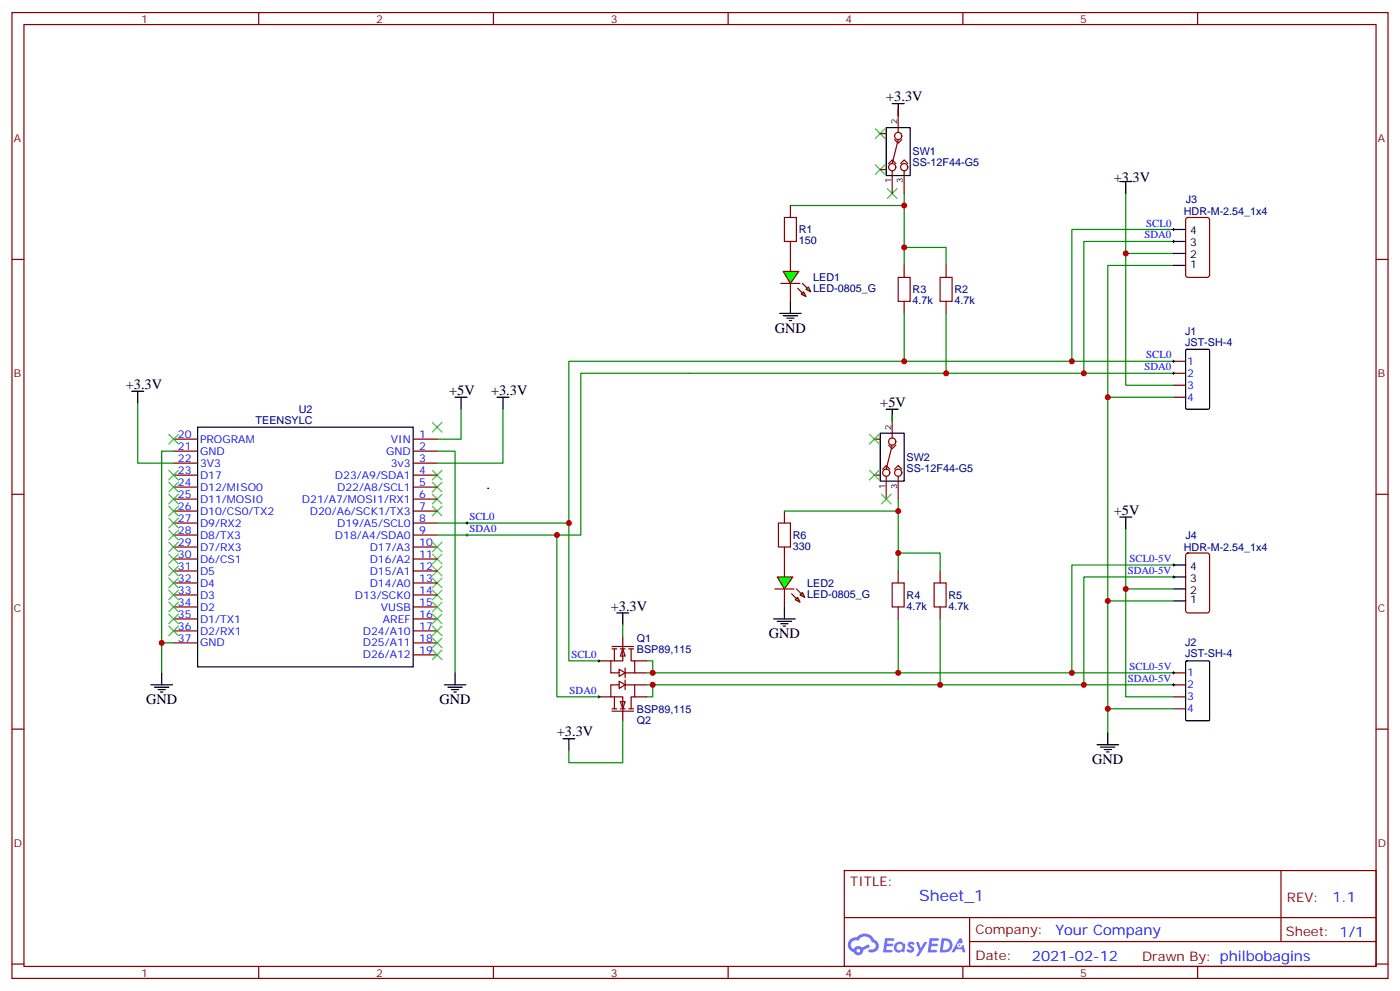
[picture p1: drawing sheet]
<svg xmlns="http://www.w3.org/2000/svg" width="412mm" height="292mm" viewBox="0 0 412 292" stroke-linecap="round" stroke-linejoin="round" font-family="sans-serif">
<g fill="none" stroke="#870000" stroke-width=".35">
<path d="M3.5 3.7h405.4v284.3h-405.4zM7.1 7.2h398.2v277.3h-398.2zM76.2 3.7v3.5M145.3 3.7v3.5M214.5 3.7v3.5M283.6 3.7v3.5M352.8 3.7v3.5M3.5 76.4h3.6M405.3 76.4h3.6M3.5 145.5h3.6M405.3 145.5h3.6M3.5 214.7h3.6"/>
<path d="M405.3 214.7h3.6M248.7 256.3h156.6v28.2h-156.6zM377.3 256.3v20.9M248.7 270.1h156.5M285.6 277.2h119.6M285.6 270.1v14.2M3.5 283.8h3.6M76.2 284.5v3.5M145.3 284.5v3.5M214.5 284.5v3.5M283.6 284.5v3.5M352.8 284.5v3.5"/>
<path d="M405.3 283.8h3.6"/>
</g>
<g fill="#5487ff">
<path d="M267.7 277.5a1.22 1.22 0 0 1 1.7 .2l-.4 .6a.47 .47 0 0 0-.3-.4 .47 .47 0 0 0-.5 .2l.1 .2a1.14 1.14 0 0 1 .8 1.8 1.14 1.14 0 0 1-1.9 0l-.2-.2 .5-.6 .7 .5a.29 .29 0 0 0 .3-.3 .29 .29 0 0 0-.2-.3 1.04 1.04 0 0 1-.6-1.7z"/>
<path d="M260.7 276.2h2.4l.3 .2-.2 .5-1.8 .1-.1 .8h1.5l.3 .4-.3 .4h-1.6l-.2 1.1h1.7l.2 .3-.2 .3-2.6 .1z"/>
<path d="M273.8 276.2h2.4l.3 .2-.1 .5-1.8 .1-.2 .8h1.6l.3 .4-.4 .4-1.6-.1-.1 1.1 1.7 .1 .2 .3-.2 .3-2.6 .1z"/>
<path d="M282.6 276.2h.7l.3 1.3-.6 .3a.69 .69 0 0 0-1 .3 .69 .69 0 0 0 .4 .9 .69 .69 0 0 0 .9-.6l.5-.2 .6 2.2h-.8l-.2-.9h-1.8l-.5 .9h-.8z"/>
<path d="M269.8 277.3h.8l.6 1.8 1.1-1.8h.9l-2.6 4.2h-.8l.9-1.5z"/>
<path d="M277.4 276.2l-.6 4.2h1.3a2.11 2.11 0 0 0 2.5-2.1 2.11 2.11 0 0 0-2.5-2.1zM278.1 277a1.39 1.39 0 0 1 1.7 1.4 1.39 1.39 0 0 1-1.8 1.2h-.3z"/>
<path d="M263.7 277.8a1.54 1.54 0 0 0-.1 2.2 1.54 1.54 0 0 0 2.2 .1l.6 .3 .3-2.3-.2-.3h-.4a1.49 1.49 0 0 0-2.4 0zM264 278.8a.94 .94 0 0 1 1.8 0 .94 .94 0 0 1-1.8 0z"/>
<path d="M250.4 276.6a2.18 2.18 0 0 0 1.1 3.7 1.44 1.44 0 0 0 1.6 .9 1.44 1.44 0 0 0 1.2-1.4l2-1.1-.5-.7-1.9 1a1.47 1.47 0 0 0-2.4 .4 1.39 1.39 0 0 1-.7-1.9 1.39 1.39 0 0 1 2-.5 2.12 2.12 0 0 1 2.2-1.3 2.12 2.12 0 0 1 1.9 1.7 1.14 1.14 0 0 1 1.1 1.4 1.14 1.14 0 0 1-1.7 .7 .43 .43 0 0 0-.5 .4 .43 .43 0 0 0 .4 .5 1.98 1.98 0 0 0 2.5-1.2 1.98 1.98 0 0 0-1.2-2.6 3.1 3.1 0 0 0-5.3-.6l-.9 .1zM252.3 279.9a.55 .55 0 0 1 1.1 0 .55 .55 0 0 1-1.1 0z"/>
<circle cx="282.6" cy="278.3" r=".26"/>
</g>
<g fill="none" stroke="#000" stroke-width=".35">
<path d="M134.1 116.9h3.5M135.8 116.9v3.6M349.3 103l.3-.2h6.4l.3 .2v17.1l-.2 .3-6.5 .1-.3-.2zM259.3 127.5h7v14.1h-7zM261.1 120.5h3.5M262.8 120.5v3.5M329.8 152.2h3.6M331.6 152.2v3.6M349.3 194.7l.3-.1h6.4l.3 .1v17.1l-.2 .3-6.5 .1-.3-.2zM323.1 219.3h6.4M324.2 220h4.2M326.3 215.7v3.6"/>
<path d="M325.3 220.7h2.1M326 221.4h.7"/>
</g>
<g fill="none" stroke="#870000" stroke-width=".35">
<path d="M345.7 106.4h3.5M345.7 109.9h3.5M345.7 113.4h3.5M345.7 116.9h3.5M257.5 129.3h1.8M257.5 139.9h1.8M260 138.1l1.1-1 1 1M261.8 131.1l1 1 1.1-1M262.8 131.1l-1.7 7M262.8 122.2v6.7M263.5 138.1l1.1-1 1 1M231.1 150.5v3.5"/>
<path d="M261.1 140.2v6.7M264.6 140.2v6.7M231.1 161v8.9M231.1 173.4v5.3M264.6 168.1v3.5M264.6 178.7v3.5M276.9 168.1v3.5M276.9 178.7v3.5M345.7 198.1h3.5M345.7 201.6h3.5M345.7 205.1h3.5M345.7 208.7h3.5"/>
<circle cx="261.1" cy="139.2" r="1.06"/>
<circle cx="262.8" cy="130" r="1.06"/>
<circle cx="264.6" cy="139.2" r="1.06"/>
</g>
<path d="M137.2 157.5h.7M137.2 154h.7M137.6 153.6v.7M137.6 157.2v.7" fill="none" stroke="#000" stroke-width=".29"/>
<path d="M331.6 74.6v38.8h14.1M345.7 106.4h-178.1v47.6h-38.8M345.7 109.9h-174.6v47.6h-42.3M345.7 116.9h-19.4v91.8M264.6 146.9v21.2M331.6 155.8v49.3h14.1M345.7 208.7h-19.4v7" fill="none" stroke="#008700" stroke-width=".35"/>
<circle cx="143.6" cy="143.8" r=".18" fill="#000"/>
<g fill="none" stroke="#3c3" stroke-width=".35">
<path d="M127.4 138.5l2.8 2.8M127.4 124.4l2.8 2.8M130.2 138.5l-2.8 2.8M130.2 124.4l-2.8 2.8M256.1 127.9l2.8 2.8M256.1 138.5l2.8 2.8M258.9 127.9l-2.8 2.8M258.9 138.5l-2.8 2.8M127.4 142l2.8 2.8M127.4 145.5l2.8 2.8M127.4 149l2.8 2.9M130.2 142l-2.8 2.8"/>
<path d="M130.2 145.5l-2.8 2.8M130.2 149l-2.8 2.9M259.6 145.5l2.9 2.8M262.5 145.5l-2.9 2.8M127.4 163.2l2.8 2.8M127.4 166.7l2.8 2.8M127.4 170.2l2.8 2.8M127.4 173.7l2.8 2.9M130.2 163.2l-2.8 2.8M130.2 166.7l-2.8 2.8M130.2 170.2l-2.8 2.8M130.2 173.7l-2.8 2.9"/>
</g>
<path d="M229.3 154h3.5v7h-3.5zM262.8 171.6h3.5v7.1h-3.5zM275.2 171.6h3.5v7.1h-3.5z" fill="none" stroke="#a10000" stroke-width=".35"/>
<g fill="#0f0" stroke="#870000" stroke-width=".35">
<path d="M234.2 176.6l.7-.7 .8 1.4z"/>
<path d="M235.7 175.2l.7-.8 .7 1.5z"/>
</g>
<g fill="#870000" stroke="#870000" stroke-width=".35">
<path d="M233.2 174.8l1.4 1.4z"/>
<path d="M234.6 173.4l1.4 1.4z"/>
</g>
<path d="M228.2 173.4h5.7z" fill="#f00" stroke="#870000" stroke-width=".35"/>
<path d="M229 169.9h4.5l-2.4 3.5z" fill="#0f0" stroke="#870000" stroke-width=".35"/>
<g fill="none" stroke="#008700" stroke-width=".35">
<path d="M264.6 32.3v1.7M331.6 57v17.6h14.1M232.8 60.5h33.5M266.3 72.8h12.4v5.3M345.7 78.1h-19.4v38.8M345.7 71.1h-26.4v38.8M345.7 67.6h-30v38.8M262.8 122.2v1.8M231.1 150.5h33.5M264.6 162.8h12.3v5.3M326.3 176.9h19.4M331.6 173.4h14.1"/>
<path d="M345.7 169.9h-26.4v31.7M345.7 166.3h-30v31.8M190.5 194.6h1.8v3.5h72.3M264.6 182.2v15.9h81.1M276.9 182.2v19.4M345.7 201.6h-153.4v3.5h-1.8"/>
</g>
<g fill="none" stroke="#000" stroke-width=".35">
<path d="M329.8 53.4h3.6M331.6 53.4v3.6M345.7 78.1h3.5M345.7 74.6h3.5M345.7 71.1h3.5M345.7 67.6h3.5M229.7 92.3h6.3M230.7 93h4.2M231.8 93.7h2.1M232.5 94.4h.7M232.8 88.7v3.6M231.1 178.7v3.5"/>
<path d="M345.7 176.9h3.5M345.7 173.4h3.5M345.7 169.9h3.5M345.7 166.3h3.5M227.9 182.2h6.3M229 182.9h4.2M230 183.6h2.1M230.7 184.3h.7"/>
</g>
<path d="M232.8 74.6v5.3M349.5 64.2l.5-.2h5.6l.7 .5v16.5l-.5 .6-5.8 .1-.7-.5-.1-16.5zM232.8 83.4v5.3M349.5 163l.5-.2h5.6l.7 .4v16.5l-.5 .7h-5.8l-.7-.4-.1-16.5z" fill="none" stroke="#870000" stroke-width=".35"/>
<g fill="#0f0" stroke="#870000" stroke-width=".35">
<path d="M236 86.6l.7-.7 .7 1.4z"/>
<path d="M237.4 85.2l.7-.7 .7 1.4z"/>
</g>
<g fill="#870000" stroke="#870000" stroke-width=".35">
<path d="M234.9 84.8l1.5 1.5z"/>
<path d="M236.4 83.4l1.4 1.4z"/>
</g>
<path d="M230 83.4h5.7z" fill="#f00" stroke="#870000" stroke-width=".35"/>
<path d="M230.7 79.9h4.6l-2.5 3.5z" fill="#0f0" stroke="#870000" stroke-width=".35"/>
<path d="M231.1 64h3.5v7.1h-3.5zM264.6 81.7h3.5v7h-3.5zM276.9 81.7h3.6v7h-3.6z" fill="none" stroke="#a10000" stroke-width=".35"/>
<g fill="none" stroke="#870000" stroke-width=".35">
<path d="M259.3 39.3h1.8M264.6 32.3v6.7M259.3 49.9h1.8M261.8 48.2l1-1.1 1.1 1.1M262.8 50.3v6.7M263.5 41.1l1.1 1.1 1-1.1M264.6 41.1l-1.8 7.1M265.3 48.2l1-1.1 1.1 1.1M266.3 50.3v6.7M232.8 60.5v3.5M232.8 71.1v3.5M266.3 78.1v3.6"/>
<path d="M278.7 78.1v3.6M266.3 88.7v3.6M278.7 88.7v3.6M51.2 129.3h7M51.2 132.8h7M51.2 136.3h7M51.2 139.9h7M121.7 129.3h7.1M121.7 132.8h7.1M121.7 136.3h7.1M121.7 139.9h7.1M51.2 143.4h7"/>
<path d="M51.2 146.9h7M51.2 150.5h7M51.2 154h7M51.2 157.5h7M121.7 143.4h7.1M121.7 146.9h7.1M121.7 150.5h7.1M121.7 154h7.1M121.7 157.5h7.1M51.2 161h7M51.2 164.6h7M51.2 168.1h7"/>
<path d="M51.2 171.6h7M51.2 175.2h7M51.2 178.7h7M121.7 161h7.1M121.7 164.6h7.1M121.7 168.1h7.1M121.7 171.6h7.1M121.7 175.2h7.1M121.7 178.7h7.1M51.2 182.2h7M51.2 185.7h7M51.2 189.3h7"/>
<path d="M121.7 182.2h7.1M121.7 185.7h7.1M121.7 189.3h7.1M121.7 192.8h7.1"/>
<circle cx="262.8" cy="49.2" r="1.06"/>
<circle cx="264.6" cy="40" r="1.06"/>
<circle cx="266.3" cy="49.2" r="1.06"/>
</g>
<path d="M266.3 57v21.1M266.3 92.3v14.1M278.7 92.3v17.6" fill="none" stroke="#008700" stroke-width=".35"/>
<path d="M261.1 37.6h7v14.1h-7zM262.8 30.5h3.5M264.6 30.5v3.5M58.2 125.8h63.5v70.5h-63.5z" fill="none" stroke="#000" stroke-width=".35"/>
<path d="M257.9 37.9l2.8 2.8M260.7 37.9l-2.8 2.8M257.9 48.5l2.8 2.8M260.7 48.5l-2.8 2.8M261.4 55.6l2.8 2.8M264.2 55.6l-2.8 2.8" fill="none" stroke="#3c3" stroke-width=".35"/>
<g fill="none" stroke="#000" stroke-width=".29">
<path d="M345.4 67.6h.7M345.4 71.1h.7M345.7 67.2v.7M345.7 70.7v.7M345.4 109.9h.7M345.4 106.4h.7M345.7 106v.7M345.7 109.5v.7M345.4 169.9h.7M345.4 166.3h.7M345.7 166v.7M345.7 169.5v.7"/>
<path d="M345.4 198.1h.7M345.7 197.7v.7M345.4 201.6h.7M345.7 201.3v.7"/>
</g>
<g fill="#fff" stroke="#870000" stroke-width=".35">
<path d="M182.7 206.6h1.4l-.7 2.1z"/>
<path d="M182.4 200.6l1.7 1-1.7 1.1z"/>
</g>
<path d="M176.4 205.1h3.5M180.3 209.4h6.3M180.3 208.7h1.4M181 205.1v3.6M182.4 201.6h-2.5v3.5h3.5v7.1M182.7 208.7h1.4M184.1 201.6h2.9v3.5h-1.1v3.6M184.1 200.2v2.8M185.2 208.7h1.4M187 205.1h3.5M187 201.6h3.5" fill="none" stroke="#870000" stroke-width=".35"/>
<g fill="#fff" stroke="#870000" stroke-width=".35">
<path d="M183.4 191l.7 2.1h-1.4z"/>
<path d="M182.4 197l1.7 1.1-1.7 1z"/>
</g>
<path d="M176.4 194.6h3.5M180.3 190.3h6.3M180.3 191h1.4M181 191v3.6M182.7 191h1.4M183.4 187.5v7.1h-3.5v3.5h2.5M184.1 196.7v2.8M185.2 191h1.4M185.9 191v3.6h1.1v3.5h-2.9M187 194.6h3.5M187 198.1h3.5" fill="none" stroke="#870000" stroke-width=".35"/>
<path d="M40.6 118.7v17.6h10.6M51.2 132.8h-3.6v65.3M128.8 132.8h5.3v65.3M135.8 120.5v8.8h-7M148.2 120.5v15.8h-19.4M164 157.5v47.6h12.4M167.6 154v40.6h8.8M47.6 189.3h3.6M183.4 184v3.5M190.5 198.1h1.8M183.4 212.2v12.3h-15.8v-3.5M190.5 201.6h1.8" fill="none" stroke="#008700" stroke-width=".35"/>
<g fill="none" stroke="#000" stroke-width=".35">
<path d="M38.8 115.2h3.5M40.6 115.2v3.5M146.4 116.9h3.5M148.2 116.9v3.6M47.6 198.1v3.5M134.1 198.1v3.5M181.7 180.4h3.5M183.4 180.4v3.6M44.4 201.6h6.4M45.5 202.3h4.2M46.6 203h2.1M47.3 203.7h.7"/>
<path d="M130.9 201.6h6.3M131.9 202.3h4.3M133 203h2.1M133.7 203.7h.7M165.8 217.5h3.5M167.6 217.5v3.5"/>
</g>
<path d="M176 194.6h.7M176.4 194.2v.7M176 205.1h.7M176.4 204.8v.7" fill="none" stroke="#000" stroke-width=".29"/>
<g fill="none" stroke="#3c3" stroke-width=".35">
<path d="M49.7 138.5l2.9 2.8M49.7 127.9l2.9 2.8M52.6 138.5l-2.9 2.8M52.6 127.9l-2.9 2.8M49.7 159.6l2.9 2.9M49.7 156.1l2.9 2.8M49.7 152.6l2.9 2.8M49.7 149l2.9 2.9M49.7 145.5l2.9 2.8M49.7 142l2.9 2.8M52.6 159.6l-2.9 2.9M52.6 156.1l-2.9 2.8"/>
<path d="M52.6 152.6l-2.9 2.8M52.6 149l-2.9 2.9M52.6 145.5l-2.9 2.8M52.6 142l-2.9 2.8M127.4 159.6l2.8 2.9M130.2 159.6l-2.8 2.9M49.7 177.3l2.9 2.8M49.7 173.7l2.9 2.9M49.7 170.2l2.9 2.8M49.7 166.7l2.9 2.8M49.7 163.2l2.9 2.8M52.6 177.3l-2.9 2.8"/>
<path d="M52.6 173.7l-2.9 2.9M52.6 170.2l-2.9 2.8M52.6 166.7l-2.9 2.8M52.6 163.2l-2.9 2.8M127.4 177.3l2.8 2.8M130.2 177.3l-2.8 2.8M49.7 184.3l2.9 2.8M49.7 180.8l2.9 2.8M52.6 184.3l-2.9 2.8M52.6 180.8l-2.9 2.8M127.4 180.8l2.8 2.8M127.4 191.4l2.8 2.8"/>
<path d="M127.4 187.9l2.8 2.8M127.4 184.3l2.8 2.8M130.2 180.8l-2.8 2.8M130.2 191.4l-2.8 2.8M130.2 187.9l-2.8 2.8M130.2 184.3l-2.8 2.8"/>
</g>
<g fill="#c00">
<circle cx="326.3" cy="208.7" r=".88"/>
<circle cx="264.6" cy="162.8" r=".88"/>
<circle cx="264.6" cy="150.5" r=".88"/>
<circle cx="264.6" cy="198.1" r=".88"/>
<circle cx="276.9" cy="201.6" r=".88"/>
<circle cx="326.3" cy="116.9" r=".88"/>
<circle cx="331.6" cy="74.6" r=".88"/>
<circle cx="331.6" cy="173.4" r=".88"/>
<circle cx="326.3" cy="176.9" r=".88"/>
<circle cx="319.3" cy="201.6" r=".88"/>
<circle cx="315.7" cy="198.1" r=".88"/>
<circle cx="319.3" cy="109.9" r=".88"/>
<circle cx="315.7" cy="106.4" r=".88"/>
<circle cx="266.3" cy="60.5" r=".88"/>
<circle cx="266.3" cy="72.8" r=".88"/>
<circle cx="266.3" cy="106.4" r=".88"/>
<circle cx="278.7" cy="109.9" r=".88"/>
<circle cx="192.3" cy="198.1" r=".88"/>
<circle cx="192.3" cy="201.6" r=".88"/>
<circle cx="47.6" cy="189.3" r=".88"/>
<circle cx="167.6" cy="154" r=".88"/>
<circle cx="164" cy="157.5" r=".88"/>
</g>
<text font-size="4.6" fill="#00f" x="270.8" y="265.3">Sheet_1</text>
<g font-size="4.2">
<text x="261.1" y="29.8">+3.3V</text>
<text x="328.1" y="53.4">+3.3V</text>
<text x="228.2" y="97.9">GND</text>
<text x="37" y="114.5">+3.3V</text>
<text x="132.3" y="116.2">+5V</text>
<text x="144.6" y="116.2">+3.3V</text>
<text x="259.3" y="119.8">+5V</text>
<text x="328.1" y="151.5">+5V</text>
<text x="179.9" y="179.7">+3.3V</text>
<text x="226.5" y="187.9">GND</text>
<text x="43" y="207.3">GND</text>
<text x="129.5" y="207.3">GND</text>
<text x="164" y="216.8">+3.3V</text>
<text x="321.7" y="224.9">GND</text>
</g>
<g font-size="4.2" fill="#00f">
<text x="392.5" y="265.6">1.1</text>
<text x="310.9" y="275.1">Your Company</text>
<text x="304" y="282.9">2021-02-12</text>
</g>
<g font-size="3.9" fill="#800">
<text x="250.5" y="260.9">TITLE:</text>
<text x="379.1" y="265.6">REV:</text>
<text x="287.4" y="275.1">Company:</text>
<text x="378.7" y="275.7">Sheet: 1/1</text>
<text x="287.4" y="282.8">Date:</text>
<text x="336.4" y="282.8">Drawn By: philbobagins</text>
</g>
<g font-size="3.2" fill="#800">
<text x="41.6" y="6.7">1</text>
<text x="110.8" y="6.7">2</text>
<text x="179.9" y="6.7">3</text>
<text x="249.1" y="6.7">4</text>
<text x="318.2" y="6.7">5</text>
<text x="4.1" y="41.8">A</text>
<text x="405.9" y="41.8">A</text>
<text x="4.1" y="110.9">B</text>
<text x="405.9" y="110.9">B</text>
<text x="4.1" y="180.1">C</text>
<text x="405.9" y="180.1">C</text>
<text x="4.1" y="249.2">D</text>
<text x="405.9" y="249.2">D</text>
<text x="41.6" y="287.5">1</text>
<text x="110.8" y="287.5">2</text>
<text x="179.9" y="287.5">3</text>
<text x="249.1" y="287.5">4</text>
<text x="318.2" y="287.5">5</text>
</g>
<g font-size="3.2" fill="#000080">
<text x="268.8" y="45.8">SW1</text>
<text x="268.8" y="48.9">SS-12F44-G5</text>
<text x="349.3" y="59.9">J3</text>
<text x="348.7" y="63.4">HDR-M-2.54_1x4</text>
<text x="235.3" y="71.9">150</text>
<text x="235.3" y="68.7">R1</text>
<text x="239.5" y="82.8">LED1</text>
<text x="239.5" y="86">LED-0805_G</text>
<text x="268.8" y="89.5">4.7k</text>
<text x="268.8" y="86.3">R3</text>
<text x="281.2" y="89.5">4.7k</text>
<text x="281.2" y="86.3">R2</text>
<text x="349.1" y="101.8">JST-SH-4</text>
<text x="349.1" y="98.6">J1</text>
<text x="75.3" y="124.7">TEENSYLC</text>
<text x="88" y="121.5">U2</text>
<text x="267.1" y="135.7">SW2</text>
<text x="267.1" y="138.9">SS-12F44-G5</text>
<text x="233.5" y="161.8">330</text>
<text x="233.5" y="158.7">R6</text>
<text x="349.2" y="158.6">J4</text>
<text x="348.7" y="162.2">HDR-M-2.54_1x4</text>
<text x="237.8" y="172.8">LED2</text>
<text x="237.8" y="175.9">LED-0805_G</text>
<text x="267.1" y="179.5">4.7k</text>
<text x="267.1" y="176.3">R4</text>
<text x="279.4" y="179.5">4.7k</text>
<text x="279.4" y="176.3">R5</text>
<text x="187.6" y="188.9">Q1</text>
<text x="349.1" y="190.3">J2</text>
<text x="187.6" y="192.2">BSP89,115</text>
<text x="349.1" y="193.5">JST-SH-4</text>
<text x="187.6" y="209.8">BSP89,115</text>
<text x="187.6" y="213">Q2</text>
</g>
<g font-size="3.2" fill="#00f">
<text x="337.1" y="70.2">SDA0</text>
<text x="337.7" y="66.7">SCL0</text>
<text x="337.7" y="105.5">SCL0</text>
<text x="349.7" y="107.4">1</text>
<text x="337.1" y="109">SDA0</text>
<text x="349.7" y="110.9">2</text>
<text x="349.7" y="114.5">3</text>
<text x="349.7" y="118">4</text>
<text x="52.4" y="128.9">20</text>
<text x="58.9" y="130.4">PROGRAM</text>
<text x="115.1" y="130.4">VIN</text>
<text x="123.5" y="128.9">1</text>
<text x="52.4" y="132.5">21</text>
<text x="52.4" y="136">22</text>
<text x="58.9" y="133.9">GND</text>
<text x="58.9" y="137.4">3V3</text>
<text x="113.7" y="133.9">GND</text>
<text x="115.1" y="137.4">3v3</text>
<text x="123.5" y="132.5">2</text>
<text x="123.5" y="136">3</text>
<text x="52.4" y="139.5">23</text>
<text x="52.4" y="143.1">24</text>
<text x="58.9" y="140.9">D17</text>
<text x="98.7" y="140.9">D23/A9/SDA1</text>
<text x="123.5" y="139.5">4</text>
<text x="123.5" y="143.1">5</text>
<text x="52.4" y="146.6">25</text>
<text x="58.9" y="144.5">D12/MISO0</text>
<text x="58.9" y="148">D11/MOSI0</text>
<text x="88.9" y="148">D21/A7/MOSI1/RX1</text>
<text x="99.3" y="144.5">D22/A8/SCL1</text>
<text x="123.5" y="146.6">6</text>
<text x="52.4" y="150.1">26</text>
<text x="52.4" y="153.6">27</text>
<text x="58.9" y="151.5">D10/CS0/TX2</text>
<text x="58.9" y="155">D9/RX2</text>
<text x="91.3" y="151.5">D20/A6/SCK1/TX3</text>
<text x="99.3" y="155">D19/A5/SCL0</text>
<text x="123.5" y="150.1">7</text>
<text x="123.5" y="153.6">8</text>
<text x="138.3" y="153.1">SCL0</text>
<text x="52.4" y="157.2">28</text>
<text x="52.4" y="160.7">29</text>
<text x="58.9" y="158.6">D8/TX3</text>
<text x="98.7" y="158.6">D18/A4/SDA0</text>
<text x="123.5" y="157.2">9</text>
<text x="123.5" y="160.7">10</text>
<text x="138.3" y="156.6">SDA0</text>
<text x="52.4" y="164.2">30</text>
<text x="52.4" y="167.7">31</text>
<text x="58.9" y="162.1">D7/RX3</text>
<text x="58.9" y="165.6">D6/CS1</text>
<text x="108.9" y="162.1">D17/A3</text>
<text x="108.9" y="165.6">D16/A2</text>
<text x="123.5" y="164.2">11</text>
<text x="123.5" y="167.7">12</text>
<text x="332.7" y="165.5">SCL0-5V</text>
<text x="52.4" y="171.3">32</text>
<text x="58.9" y="169.2">D5</text>
<text x="58.9" y="172.7">D4</text>
<text x="108.9" y="169.2">D15/A1</text>
<text x="108.9" y="172.7">D14/A0</text>
<text x="123.5" y="171.3">13</text>
<text x="332.2" y="169">SDA0-5V</text>
<text x="52.4" y="174.8">33</text>
<text x="52.4" y="178.3">34</text>
<text x="58.9" y="176.2">D3</text>
<text x="58.9" y="179.7">D2</text>
<text x="104.5" y="176.2">D13/SCK0</text>
<text x="112.2" y="179.7">VUSB</text>
<text x="123.5" y="174.8">14</text>
<text x="123.5" y="178.3">15</text>
<text x="52.4" y="181.9">35</text>
<text x="52.4" y="185.4">36</text>
<text x="58.9" y="183.3">D1/TX1</text>
<text x="112.8" y="183.3">AREF</text>
<text x="123.5" y="181.9">16</text>
<text x="123.5" y="185.4">17</text>
<text x="52.4" y="188.9">37</text>
<text x="58.9" y="186.8">D2/RX1</text>
<text x="58.9" y="190.3">GND</text>
<text x="106.9" y="186.8">D24/A10</text>
<text x="106.9" y="190.3">D25/A11</text>
<text x="123.5" y="188.9">18</text>
<text x="106.9" y="193.9">D26/A12</text>
<text x="123.5" y="192.4">19</text>
<text x="168.3" y="193.7">SCL0</text>
<text x="332.7" y="197.2">SCL0-5V</text>
<text x="332.2" y="200.7">SDA0-5V</text>
<text x="349.7" y="199.1">1</text>
<text x="349.7" y="202.7">2</text>
<text x="167.8" y="204.3">SDA0</text>
<text x="349.7" y="206.2">3</text>
<text x="349.7" y="209.7">4</text>
</g>
<g font-size="3.2">
<text x="350.6" y="69">4</text>
<text x="350.6" y="76">2</text>
<text x="350.6" y="72.5">3</text>
<text x="350.6" y="78.8">1</text>
<text x="350.6" y="167.7">4</text>
<text x="350.6" y="171.3">3</text>
<text x="350.6" y="177.6">1</text>
<text x="350.6" y="174.8">2</text>
</g>
<g font-size="2.5">
<text x="264.2" y="36.5" transform="rotate(-90 264.2 36.5)">2</text>
<text x="262.5" y="54" transform="rotate(-90 262.5 54)">1</text>
<text x="266" y="54" transform="rotate(-90 266 54)">3</text>
<text x="262.5" y="126.5" transform="rotate(-90 262.5 126.5)">2</text>
<text x="260.7" y="143.9" transform="rotate(-90 260.7 143.9)">1</text>
<text x="264.2" y="143.9" transform="rotate(-90 264.2 143.9)">3</text>
</g>
</svg>
